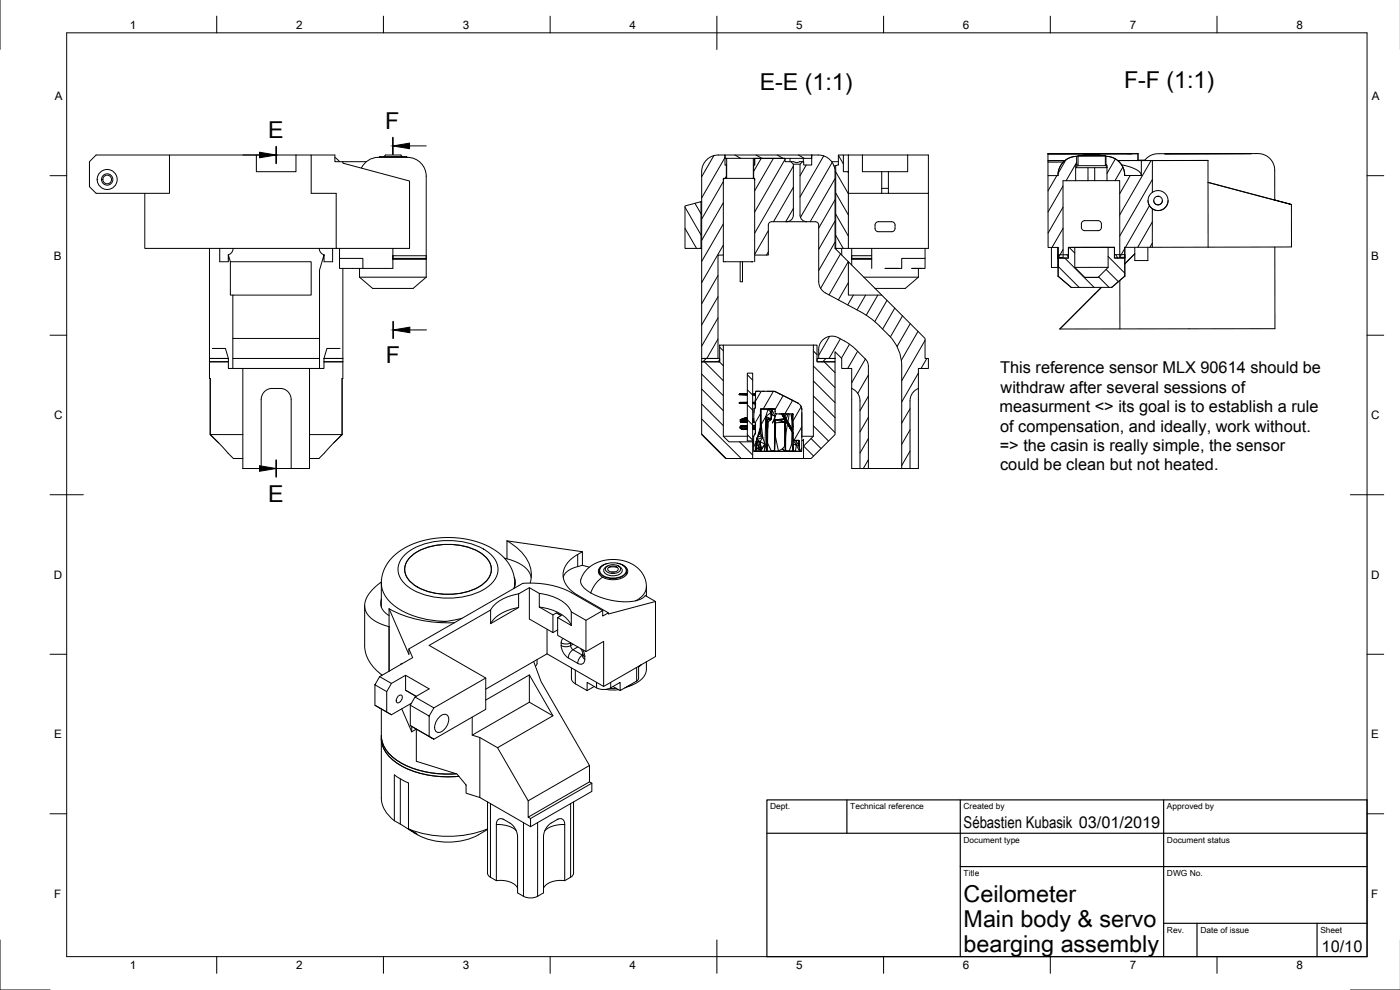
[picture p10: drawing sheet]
<svg xmlns="http://www.w3.org/2000/svg" width="420mm" height="297mm" viewBox="0 0 420 297" stroke-linecap="round" stroke-linejoin="round" font-family="sans-serif">
<!-- layer: Visible -->
<g fill="none" stroke="#000" stroke-width=".3">
<path d="M26.8 48.5l2-2h22.1v11.5h-22.1l-2-2zM43.5 58v16.5h57.4M50.9 46.5h26v5h11.9v-5M76.9 46.5h11.9M88.8 46.5h4.6v11.5h7.5v16.5h22v-20.2l-20-5.3v-.5M93.4 46.5h7.1v2h2.4M100.5 47.2l1.4 1.3M102.9 48.5h7.1M108.4 50.4a5.7 5.7 0 0 1 5.3-3.2h8.5a5.6 5.6 0 0 1 5.7 5.7v30.3M113.9 47.1h8.2M115.2 47l.5-.5h4.6l.5 .5M122.1 47.1l-8.1-.1-.1 .2"/>
<path d="M122.1 47.1v.1M217.1 54v24.5h8.9h-.5M217.6 53.5h-.5v.5M217.6 53.5h8.4M217.6 53.5l-.5 .5M218 49.5h.1M218 53.5v-4h-.4v-3a5.9 5.9 0 0 0-6.3 2.5l-.6 1.6-.1 .9v56.1h4.9v-31.1h1.6M218.1 47.5h-.5v-1h26v1h-17.5M218.1 47.5h8M218.1 47.5v6M226 53.5l.5 .5M226 53.5h.1"/>
<path d="M226.1 47.5v6M226.2 49.5h-.1M226.2 53.5h-.1M226.5 47.5v2M226.5 54v-.5h-.3v-4h.3v-2h9.1v1h1.7l.8 .8v15.2a2 2 0 0 1-2 2M226.5 54v24.5M237.1 47.5v1M238.1 49.3h2M240.8 48.5l-1.7 .3-1.8-.3M241.1 47.5v1M250.8 49.7l-.5 .1M251.6 48.5h-2"/>
<path d="M251.6 46.5h1.5v5h1.5v23h-3.8v-24.8l.8-.2zM253.1 46.5h1.5M254.6 46.5h4.2M254.6 46.5v5M258.8 46.5v5h5.8M258.8 46.5h13.6M264.6 58h2M264.6 56.5h2M266.6 51.5h-2v6.5h-10M272.4 46.5h6.2v11.5h-12v-6.5M272.4 46.5v5h-5.8M278.6 58v16.5h-24"/>
<path d="M314.5 46.2v2h5.1h-5.1M314.5 48.2v.4h4.6M314.5 48.6v4.1M317.5 52.7h-3v21.5h3l.1 3.2M323.1 46.9l-2.1 .5-1.9 1.2-1.2 1.8-.4 2.3M323.1 46.9v2.6h-.3v4.7h-3.8l.1 23h-1.5M323.2 46.9l-2.2 .5-1.9 1.3-1.2 1.8-.4 2.2M323.5 46.9h-.4M323.5 49.5h-.4M323.6 46.7l-.1 3M325.3 46.2h4.6zM325.3 46.2l-.5 .5h5.6"/>
<path d="M326 46.2h3.2zM326.5 50.3v3.9M326.5 54.2h-3.7M328.5 50.3v3.9M328.5 54.2h-2M328.5 54.2h3.7M329.9 46.2l.5 .5M330.4 46.7h1.2h-8h1.2M331.6 46.7l.1 3M331.7 46.9h.2M331.7 46.8h-8.2M331.7 49.5h.2"/>
<path d="M331.7 49.7l.4 .2 .1 .4h-9.1l.1-.4 .3-.2M331.7 49.7h-8.2M331.9 46.9l2.2 .4 1.9 1.3 1.1 1.8 .4 2.3M331.9 46.9l2.2 .4 1.9 1.4 1.2 1.8 .3 2.2M331.9 46.9v2.6h.3v4.7h3.8l.1 23h1.5M332.5 46.1h-18M332.5 46.1h9M332.5 46.1h.1M336.6 49.4l2.4 .6 2 .9 1.2 .9 .3 .8M338.5 46.1l-24 .1M338.5 46.1h1.5zM341.5 46.1v2"/>
<path d="M341.5 46.1v2.1M341.5 46.2h-27M341.5 48.2h-6.1h7.1M341.5 48.1h.1M341.5 48.1h2zM342.5 52.7v-4.5h3.3v9.5M342.5 52.7h-5M343.5 48.2l1.6-1.5 2.2-.6h29.8l2 .2 1.1 .6 1 .8 .7 1 .5 1.1 .2 10.2M345.8 57.7l1.6-.5 1.6 .4 1.1 1 .4 1.7-.4 1.4-1.2 1.2-1.5 .3-1.6-.5M345.8 57.7a3 3 0 0 0 0 5M349.5 46.1h26zM362.5 48.1l.1 26.1"/>
<path d="M362.5 48.1l-16.7 .1M362.5 48.1l-21 .1M362.5 54.7l25.1 6.7zM62.9 74.5v39.1h.2v16.8M65.9 74.5v4h2.6v-2.1l.6 2.1h24.3v10h-23.5v13h26v-20.5l1.4-4.6v2.1h2.5v-4M69.1 78.5v10h.8M69.9 74.5l-.4 1.3-1 .6M95.8 74.5l.4 1.3 1.1 .6M101.9 74.5v6h7M117.9 74.5v6h-9v-3h-7M117.9 76.7h.1M117.9 77.7h.1"/>
<path d="M117.9 76.7h10M117.9 77.7h10zM117.9 77.5h10M205.6 61.8l4.8-1.3v14h-4.8zM210.4 74.5h.2M210.6 60.5h-.2M222.1 78.5v6h.7v-6M236.1 66.5h6M236.1 66.5h-4.5a1 1 0 0 0-1 1v9h-4.1M242.1 66.5h2.6a1 1 0 0 1 1 1v17.1l.6 1.9 1.4 1.4 11.8 6.4 2.7 1.9 1.8 1.6a21.5 21.5 0 0 1 5.2 6.2l1.1 2.8 .3 2v31.8h2.5v-20.7l.3-1.1 .5-1 1.7-1.2M242.1 66.5a2.01 2.01 0 0 1-2-2v-15.2l.7-.8h.4v1h2.4v-3a5.9 5.9 0 0 1 6.3 2.5l.6 1.6 .1 .9v23l4 4v10h10l13 13v6.1h1v3h-3v6M250.8 74.5h-.2"/>
<path d="M252.6 74.5v2M254.6 78.5l10 10M255.6 74.5v5M261.6 74.5v6M261.6 77.7h-6M261.6 77.5h-6M261.6 76.7h-6M262.9 66.8l.7-.3h4a1 1 0 0 1 1 1v1a1 1 0 0 1-1 1h-4a1 1 0 0 1-1-1v-1zM277.6 74.5v6h-4h3M277.6 77.5h-7v3h-5h4M315.5 74.2l.1 6h2M317.4 74.2l.2 3.2"/>
<path d="M317.5 76.4h.1M317.5 76.4h3.2v1h-3.1zM317.6 77.4h.1M317.6 77.2h.1M317.6 77.4h3.1l-.1-3.2h2v6M320.7 76.4h.1M324.8 66.5l.7-.3 4.4 .1 .6 .7v1.5l-.4 .5-.5 .2-4.4-.1-.6-.7v-1.3zM332.6 74.2h-10M334.5 76.4h.1M334.5 76.4v-2.2h-6.9h-6.9v2.2M334.5 76.4h3.1v1h-3.1zM337.6 76.4h.1"/>
<path d="M337.6 77.4h.1M337.6 77.2h.1M340.6 76.1l-3 3.1 1-1.1M344.5 74.2v4h-1.6h-2.3v-4M345.8 62.7v11.5h-8.2v8.7M348.8 60.2l-.3 .8-.9 .5-1-.4-.4-.9M350.6 60.2a3 3 0 0 1-3 3 3 3 0 0 1-3.1-3M362.6 74.2h-16.8M382.6 74.1v24.5l-64.5 .1 10.5-10.5M387.6 61.4v12.7l-25 .1M102.9 80.5v33.1h-.2v16.8M107.9 83.2h20"/>
<path d="M107.9 83.2l3.9 3.3h12.2l3.9-3.3M107.9 80.5v2.7M259.2 83.2h16.4M275.6 83.2l-3.9 3.3h-9.1M275.6 80.5v2.7M317.6 80.2v-2.8v5.5M317.6 80.2v2.7M317.6 82.9h.1M317.6 82.9l3.9 3.3M321.5 86.2h.1M322.6 80.2l3 3M329.6 83.2h-4"/>
<path d="M330.5 86.2l-1.9 2M330.5 86.2l-12.4 12.5M332.6 80.2l-3 3M332.6 80.2v-6h1.9v3.2h3.1v5.5M332.6 80.2h-10M333.6 86.2h-12.1M333.6 86.2h.1M336.1 84.1v14.6M337.6 82.9l-4 3.3M337.6 82.8h.1M62.9 108.6h5.6M62.9 107.6h5.6"/>
<path d="M63.7 104.5h4l.8 3.1v3h1.4M69.9 101.5v9.1M69.9 107.6h26M72.9 110.6v30h5.5v-21.1l.3-1.1 .8-1 1-.6 1.1-.2h2.8l1 .2 1.2 1 .7 1.4 .1 21.4M92.9 110.6v30h-5.5M95.9 101.5v9.1h-26M97.2 108.6h5.7M97.2 107.6h5.7M102.1 104.5h-4l-.9 3.1v3h-1.3M210.6 107.6h5.4v1h-5.4zM210.6 108.6h5.4v-5.1h1.1v27.4l1.7 1.7h7.1v5h-8.1l-7.2-7.2zM217.1 103.5h27"/>
<path d="M221.8 118.3l2.5 .2M224.3 112h1.6v20.3h-1.6zM224.3 118.2l-2.5 .1 2.5 .1-.4 .1h-2M225.9 118.5h.8h-.3M226.7 118.1l-.8 .1 .8-.1-.2 .4-.6-.1h.7h-.7M226.7 118.9v.3M226.7 119.1v.2M226.8 117.9l-.1 1.3M226.8 117.4h5.7l7.1 3.6 .6 .7 .4 1.2v12.4l-.7 .1v-3.2l-1.9-.1v-2.6l-.2-.2 .2-.6-.1-4.5h-4.9l-.4-.2v-1.3h-4.3l-.1 .2v5.5l-1.3 4.5a3.6 3.6 0 0 1-.4 2.5l-.3-.1v-4l.3-.9a1.33 1.33 0 0 0 .2-1.5l.1-1.8-.1-.3-.4-.1-.1-1.6 .1-2.6h.4zM226.8 117.8v.1M226.8 117.8l-.2 .3M226.8 117.8l-.1 .3"/>
<path d="M228 117.4h-1.1M229.4 117.4h-.6M230.2 117.4h2.3l1.5 .8-.2-.1M232.5 117.4h.1M234 118.2l3.6 1.8-.2-.1M237.6 120l2 1M237.6 120h.1M244.1 103.5h1.1v5.1h5.4v21.8l-7.2 7.2h-2.2v-3.8l2.9-2.9zM245.2 107.6h5.4v1h-5.4zM255.6 116.6v24h2.5M255.6 116.6l1 .5 .7 .8 .8 2v20.7h2.5M255.6 116.6v-6h-3v-3l-2-2.1v2.1h-4.9l.2-4 .8-1.3 1.2-1 1.3-.4h1.3l3.4 1.7 3 2.3 2.8 2.8 .8 1.2 .1 31.7"/>
<path d="M275.6 116.6v24h-2.5M63.1 130.4l2.5 2.5M63.1 130.4l6.9 7.2h2.9M63.1 130.4h9.8M92.9 130.4h9.8M102.7 130.4l-7 7.2h-2.8M102.7 130.4l-2.6 2.5M217.1 130.9h7.2M221.8 120.9l.2 .2M222 120.8l2.3 .1-1.4 .2zM222.1 128.3l.3 .3h-.2zM222.1 128.3l.1 .3 .6 .2-.4-.2 .4 .2h1.5h-1.4l-.3-.4-.2 .2"/>
<path d="M222.1 128.3l.5 .1M222.2 126.4l.1 .2M222.2 126.4l.1 .3 2-.1M222.2 125.9l.1 .7M222.2 125.9v.5M222.2 126l.3 .2-.2 .3zM222.2 127.9l-.1 .4M222.2 127.9h.5l-.1 .5M222.2 127.9l-.1 .4zM222.3 120.8h-.4M222.5 127.7l-.3 .2M222.5 127.7h.1l-.4 .2"/>
<path d="M222.5 126.2l.7 .2-.9 .1M222.5 126.2l1-.2-.9 .7-.3-.2M222.6 127.7l.1 .2h1.6M222.6 128.4l1.7 .1M222.7 127.9l1.6 .3M222.7 121l-.7 .1h.9M222.9 125.6l1.1-.2-.5 .3zM222.9 125.6l1.1-.3-1.8 .6M222.9 125.6l-.7 .4 1.3-.3-1 .5M222.9 125.6l-.7 .3M223.5 120.7h-1.4l.5 .1M223.5 126l.6-.3v.5z"/>
<path d="M223.8 120.7h.5M224 121.1h.3M224.2 125.7h.1M224.2 125.6l-.2-.2 .1 .3h-.6v.3M224.3 120.7l-2.5 .2 2.5 .2M224.3 125.7h-.2l.2 .1M224.3 128.6l-1.4 .2h1.4M224.3 125.6l-.1 .1M224.3 126.7h-1.7h1.7M224.3 126.2h-.2l.2 .1M224.3 126.2l-1.1 .2 1.1 .1M224.3 127.7h-1.7l1.7 .2"/>
<path d="M224.3 128.3l-1.7 .1M225.9 130.9h.3M225.9 121.1h.8h-.8M225.9 128.3l.8-.1-.1 .3-.7-.1M225.9 127.8h.7h-.7M225.9 120.7h.7l-.1 .1h-.6M225.9 121l.6-.2 .2 .3M225.9 132.6h.3M225.9 137.6h15.3M225.9 125.7l.3 .1M225.9 128.8h.8M225.9 128.1l.8 .1"/>
<path d="M225.9 126.1l.4 .1M225.9 126.4l.4 .1M225.9 126.6l.5 .1M225.9 120.9l.6-.1 .3 .5M226.2 133v.1M226.2 133.1v.1M226.2 135.4h1M226.2 125.6h-.3M226.2 125.8l-.3 .1M226.3 126.2l-.4 .1M226.3 126.7l.3 .1M226.3 122.5v1.4"/>
<path d="M226.4 122.5h-.1M226.4 126.7h-.5h.6M226.5 130.4l-.1 .1M226.5 130.4h.1M226.6 135.4h.9h-.3M226.6 128.5l.1 .3M226.6 128.5l-.7 .1M226.6 127.7h-.7M226.7 126.8h.1M226.7 120.2l.1 1.1M226.7 128.9v1l-.2 .5M226.7 121.1v1.3"/>
<path d="M226.7 121.1v.7M226.7 128.8v-.6v.7M226.7 126.8v.1M226.7 126.9h.1M226.7 126.9v1.3M226.7 129.4l-.1 .7M226.7 135.2l-.2 .2M226.7 127v1.2M226.8 121.3l-.1-.2v.7M226.8 121.3l-.1 .2M226.9 133.2l-.1 1.3M226.9 133.1v1.5l-.3 .7"/>
<path d="M226.9 133l.5-.5 .7 .1-.4 1.6-.3-1.7-.3 .6zM227.1 133.1l.6 1.1-.8 .4zM227.2 131.6l.1-.4-.4 1.2M227.4 131l-.4 1.4 .3-1.2-.1 .7 .9 .6-1.1-.1M227.4 132.5h-.4l-.1 .4M227.6 130.9l-.4 1 1.7-.6M227.7 134.2l-.2 1.2-.8-.2zM227.7 130l-.1 .4M227.8 130.1l-.2 .8 1.3 .4M227.8 129.9l.2-.1 .1 .2zM228 129l.2-.1-.2 .9v-.7M228 132.6l-1-.1 1.2 .1v2.8l-.5-1.2 .5-.1v-1.5"/>
<path d="M228.1 128.5l-.8 2.7 .1-.2M228.2 135.4h-1M228.2 135.4h-.7M228.2 133l.3 1.6-.2 .8 .2-.8-.3-1.2M228.2 125.3v3.6v-.5M228.2 134.1v1.3M228.2 122.9l.2-.1-.1 7.2-.1-1.1 .1 1.1-.3-.2M228.3 135.4h1.8h-2.9M228.3 130l-.5 .1 1.1 1.2M228.3 130h-.5M228.3 122.7l.1 .1M228.4 122.8h2.1l-.7 2.2-1.3 2.4z"/>
<path d="M228.5 127.4l.4 3.9-.6-1.3zM228.5 127.4l-.3 .7M229.6 133.3l-.7-2-.8 1.2 1.5 .8-1.1 1.3M229.6 133.3l-.2 2.1h-1.1zM229.8 125l1.6-1.3v2zM230.1 122.7l-1.7 .1M230.1 135.4h.1M230.1 135.4v-4.6v4.6M230.2 122.7l.3 .1M230.3 126l.3-.2 .7 .2zM230.3 126l.3 .5-.2 1.7zM230.3 126l-.2 4.1"/>
<path d="M230.3 125.8l-.2 .2 .2-.2M230.4 133l-.2 2.4 1.3-.1M230.5 122.7h.9l-.9 .1 .9 .9v-1M230.6 125.8h.3M230.7 125.7l-.9-.7-.2 8.3 .5 2.1h-.7h.7M230.7 125.7l-.6 .2-.3-.9 .3 5.8v-4.9M230.7 125.7l.2 .1M230.9 122.7h.8M231.4 125.7l-.5 .1M231.4 125.7h.1M231.4 125.7h-.7h.7M231.5 124.3l-.1 1.4"/>
<path d="M231.5 124.3l-.1 .4M231.5 124.3l.1-1.5-.1 1.6 .2 .1-.3 1.2-.8 .8M231.5 135.3l-1.1-2.3v-4.8l-.3 1.9 .3 2.9-.3 .9 .1 1.5h1.3h-1.4M231.5 135.3l4 .1M231.5 122.7v1.6M231.5 122.7l.1 .1M231.6 122.8l1 2.1-.9-.4zM231.9 122.7h-.4h.9M232.4 135.1l-.9 .3 2.1-.1M232.6 126l-.1 9.4 .3-8.5-.2-.9h1.6l1.3 .7v7.2l-.7 .7-1.2 .7-.9-4.3M232.6 126l2.9 .7-2.7 .2-.1 4.1M232.6 123.3v.2"/>
<path d="M232.6 122.7l-1 .1h1M232.6 123.4h.1M232.6 124.9l-.8 2 .6-.9v9.1l-.9 .2M232.6 125.9l-.2 .1 .1 2.3 .1-2.3M232.7 124.1l.3 .1M232.7 131l-.2 4.4 1.1-.1M233 124.2l-.6 1.8 2.6-.3M233.5 125.9l.7 .1M233.6 135.3l1.9 .1M233.8 124.2h.7M234.4 125.8l-.2 .2M234.5 124.2l.4 .4z"/>
<path d="M234.6 124.2l.2 .3M234.6 125.8h.5M234.7 124.2l.5 .3-.3 .1zM234.8 124.5l.5 1-.4-.9M235 124.2l1.2 2.1-.5-1M235 124.2h-.5M235 124.8l-.2-.2 .5 .9-.1-.6M235 124.9h.1M235 124.2h.1M235 124.2l.1 .1M235.1 124.3l.8 1.5M235.1 124.3l.5 1"/>
<path d="M235.1 124.4l.2 .3M235.2 124.5v.4l-.3-.3M235.2 124.5l1.7 2.9M235.2 124.9l1.1 1.4v.5l-.3-.6 .3 .1-.7-.7 .2 .5 .2 .1zM235.2 125.9l-1 .1M235.2 125.4l-.2 .3 .7 .4M235.3 125.5l1 1.6zM235.5 135.4l-.7-.8 1 .7-.3 .1h1.5M235.5 126l.2 3.9M235.6 126l.1 3.9M235.6 125.3h.1M235.7 129.9l-.2 4 .3 1.4"/>
<path d="M235.7 126.2l.1 9.1 2.3 .1-2.3-.1zM235.7 126.2v6.1M236 126.2l.3 .9v-.3M236.1 124.2h-1.1M236.1 124.2l-.6 .8M236.3 126.3l1.6 2.7-.4-.2 .1 .4M236.3 126.8l.6 .6zM236.3 126.3l1.2 2.1M236.3 127.2l-.5 3.1v5l1 .1 .9-2.3v-3.6M236.4 126.6l1.1 2.2-.4-.3 .1-.5 .4 .6-.1 .2M236.6 124.2l-.7 1.5M236.7 127.8l.4 .7-.3-.5"/>
<path d="M236.7 124.2h-1.7M236.8 127.2l.7 1.3-.2-.3M236.8 128l-.5-.9 1 1.8-.4-.8M236.9 127.4l-.1 .6-.5-.9 .5 .9M236.9 127.4l.3 .6h-.4M236.9 124.2l-.5 2.4M237.1 128.5l.5 .7M237.2 128.5l.4 .9M237.2 128.7h.1M237.3 128.7l.7 1.3v-.5M237.3 128.9l.4 .7M237.4 124.2l.3 1.7v-1.7"/>
<path d="M237.6 129.2l.2 .4 .1-.1M237.8 124.2l.2 .3M237.8 124.2l.2 3.8M237.8 124.2l.2 .1zM237.9 129.8l-.2 3.3 .3 2.1-1.2 .2M237.9 128.9v.1M238 129.2l-.1-.2-.3 .2 .2 .1M238 128.2l-.3-2.3v2.8M238 130h.1M238 130.3l.1 5.1h2.1M238 127.8l-.1 1.2M238 132.1h.2"/>
<path d="M238.1 132.1l-.1 3.2M238.2 132.1h.2M238.9 132.2h.8v1.4zM239.7 132.1h-1M239.9 132.2h-.2l.2 2.1-.2-.7M239.9 135l-.2-1.4h-.7l-.3 1.8h1.3M239.9 135.3l-.9-1.7-.1-1.4-.8-.1 .9 1.5-1-.3 .1 2 1 .1h-1M239.9 135.4h.1M240 135.4h.2M240.2 135.4h.1M240.2 121.7l.3 .3M240.4 135.4h.1"/>
<path d="M240.6 135.4h-.2M240.6 122.4v.5M240.6 123.8v7.4M240.6 132.3l.6-.4v1.9M244.1 130.9h-3.5M78.4 140.6h9M260.6 140.6h10M114.4 179.8a4.1 4.1 0 0 0 2.4 4.9M114.4 174.6l-2.6 2.3-1.8 2.5a5.1 5.1 0 0 0 2.8 7.1l4 1.5M123.3 167a18.8 18.8 0 0 1 16.7-2.9 9.8 9.8 0 0 1 7.3 5.4 5.8 5.8 0 0 1-3.6 6.6 20 20 0 0 1-19.5-.7 5.1 5.1 0 0 1-.9-8.4zM151.4 167.5l.7 .2M152.1 162.3l22.7 3.2a9.6 9.6 0 0 0-5.7 6 7 7 0 0 0 4.3 7.1l9.2 5.3-1.7 .9v-1.6"/>
<path d="M152.1 167.7l3.3 1.1 2.2 1.5a5.1 5.1 0 0 1 1.8 3M152.1 162.3v5.4M152.2 162.3a12.5 12.5 0 0 1 7.3 10.5l-.4 2.1M154.3 173.2a3.8 3.8 0 0 1-.1 3.4M154.5 175.9l-.3-3.3-1.3-3.1-2.1-2.6-3.1-2.3-3.7-1.8-4.5-1.1-4.8-.4-4.8 .3-4.2 1-3.8 1.6-3 2-2.3 2.3-1.3 2.3-.7 2.4-.2 8.9M155.6 178.2v4.1M155.6 178.2a11.5 11.5 0 0 0-8.4 4.8M158.9 176.3v9.4l7 4.1v-5.3M161.9 178l-3-1.7-3.3 1.9M161.9 178v4.1M161.9 178a12.3 12.3 0 0 1 9.2 4.8l.4 .8M174.8 165.5v4.1"/>
<path d="M176.9 170.2l-2.1-.6-2.7 .8-2.1 1.3-1 1.5M179.9 171.2v1.1M180.6 169.9a5.6 5.6 0 0 1 7.1 .5 1.94 1.94 0 0 1-1.5 2.7 5.6 5.6 0 0 1-6-1.2 1.5 1.5 0 0 1 .4-2zM181.1 169.5a1.78 1.78 0 0 0-1.2 1.7 1.78 1.78 0 0 0 1.2 1.7 5.7 5.7 0 0 0 6.7-.9 1.8 1.8 0 0 0-1-2.5M182 170.1a3.1 3.1 0 0 1 4.2 .3 1.44 1.44 0 0 1-1.7 1.6h-1.1a1.31 1.31 0 0 1-1.4-.5 1.31 1.31 0 0 1 0-1.4zM182.3 169.8a1.36 1.36 0 0 0-1.1 1.4 1.36 1.36 0 0 0 1.3 1.3 3.7 3.7 0 0 0 4.2-.9 1.36 1.36 0 0 0-1.1-1.8M182.5 170.3a2.08 2.08 0 0 1 3 .3 1.78 1.78 0 0 1-3 .6zM182.6 170.3l1.4-.2 1.4 .2M183.5 171.6h.9M185.2 169l1.4 .4 1.1 .6 .6 .8 .1 .9-.5 .9-.9 .6-1.2 .5-1.5 .2-1.5-.1-1.3-.3-1.1-.7-.7-.8-.1-.8 .5-.9 .8-.7 1.4-.5M188.1 171.2v1.2M194 178.9l-.1-4-.4-1.4-.7-1.4-1-1.3-1.4-1.1-1.6-.9-1.8-.6-2.1-.3h-1.9l-2.1 .3-1.8 .6-1.6 .9-1.4 1.2-1.1 1.5-.7 1.6 .3 1.5 1.4 1.5 2.4 1.5 3 1.1 3.9 .8 3.6 .1 3-.6 1.1-.6 .7-.6 3 1.8"/>
<path d="M109.4 181.7v12a11.3 11.3 0 0 0 5.3 8.9M116.8 188v13.4M116.8 182.7a37.2 37.2 0 0 0 19.6 4.1M116.8 182.7l5.9 13.6v-1.6l34.2-19.7a26.6 26.6 0 0 1 14.7 2.9l9.3 5.3-5 2.9M116.8 182.7v5.3M120.6 199.2l-.3 .2M122.7 194.7l1.1 2.6-9.9 5.7M138.7 185.5l-7.5 1.3M147.2 187.1v-4.1l-18.4 10.6 17 9.8v9.4l-15.6 9M155.6 182.3l-8.4 4.8M155.6 182.3a11.5 11.5 0 0 0-8.4 4.8M160.2 198.5l2.2 6.1 14.5 25.1-18.4 10.6-9.2-16 16.6-9.5-7-12.3-13.1 7.5"/>
<path d="M161.2 197.9l-.1 1.4-.4 .5M161.9 182.1l4 2.4 1.1-.6 1.4 .8-1 .6 4.1 2.4M161.9 182.1a12.3 12.3 0 0 1 9.2 4.8l.4 .8M164.2 188.8v7.4M164.2 196.2l-18.4 10.6M167 183.9l1.4 .8M167.4 189l-1.5 .8M171.5 183.6l4.4 2.5v9.4l-8.5-4.9v-5.3M171.5 183.6v4.1M174.2 194.5l.6 1.2 .1 1.4M175.9 195.5l5.3-3v13.5M182.6 183.9v.3l14.1-3.7v16.5l-15.5 9-17-9.8"/>
<path d="M191.6 199.9l-.1 4.1-5.4 3.2v-2.5l-2.8 1.7-1.8 .5-1.9-.3-3.4-1.9v2.5l-3.5-2M192.4 199.5l-.7 .6M194 198.6a6 6 0 0 1-4.9 7.1l-1 .3M112.5 205.5v6.1l3.6 2v-6.1M112.5 211.6l5 2.9M113.9 203l3.6 2.1-1.4 2.4-3.6-2zM114.4 212.7v26.7a8.7 8.7 0 0 0 3.9 6.8M114.4 202.4v.3M117.5 205.1l4.2-2.5v4.5l3.2 1.8M119.5 208.9a.67 .67 0 0 1 1.2-.1 1.6 1.6 0 0 1-1.5 2 1.47 1.47 0 0 1 .3-1.9zM120.6 212.7l3 6.9M121.7 207.1l3.2 1.8"/>
<path d="M121.7 202.6l7.1 4.1-4.3 2.4M123.1 217.7l7.1 4.1-1.4-.8M123.1 211.6l5.7 3.2v6.2l-5.7-3.3zM123.1 211.6l1.4-2.5 5.7 3.3-1.4 2.4M123.5 211l-6 3.5-1.4-.9M123.6 218v1.6M125 218.8l-1.4 .8M131.6 215.4a1.81 1.81 0 0 1 2.8-.7 3.9 3.9 0 0 1-2.9 5.1 1.81 1.81 0 0 1-.8-2.7zM141.7 215.2v5.4l2.3 .7v18l-4.1-1.3v-2.5l-2.8-3.3-12.2-3.8M145.8 203.4l-15.6 9M158.9 202.5v8.2M165.9 214.8l-7-4.1-17.2 9.9"/>
<path d="M171.5 200.4v3.5l.4 .7 .8 .6M178.3 206l-2.1 1.2M181.9 206.8l1.8 .2 1.9-.1M183 206.5h2M184 206l2.1 1.2M189.7 205.5l-2.2 .9M114.4 221.6a10 10 0 0 0 5.9 8.1 30.5 30.5 0 0 0 17.4 3.2M114.4 220.7a9.9 9.9 0 0 0 5.7 8.1 30 30 0 0 0 16.8 3.4M120.1 233.7v13.6M139.9 235.5h.1M144 239.3l15.2 8.7v-2.4M144 221.3l5.3 3"/>
<path d="M176.9 229.7v4.9M177.6 235v2.4l-18.4 10.6M118.3 246.3l6.8 3.9-2.5-1.5M118.3 246.3v-13.8l1.7 1.1 2.6 1.3v13.8M122.6 248.7a32.5 32.5 0 0 0 23.7 0M146.3 240.6v21.4l.5 1 2.2 1.2M146.3 248.9l-2.7 1.6a20 20 0 0 1-19.4-.7M150.9 245.8h.2M158.5 240.3v4.9l18.4-10.6 .7 .4-18.4 10.6-.7-.4M167.5 245.8l-.2 .1M172.1 240.6v21.4l-.5 1-2.1 1.2M149 264.2v-17.1l.4-1.1 1-.4 .8 .3 2.5 1.6 .9 1.2 .6 1.5 .1 17.7a5.7 5.7 0 0 0 5.5 1.3l2.3-1.3v-16.9l.2-1.2 .7-1.4 .9-1.1 3.1-1.7 1.1 .4 .4 1.2v17"/>
<path d="M149 264.2a6.3 6.3 0 0 1 6.3 2.3M169.5 264.2a6.3 6.3 0 0 0-6.4 2.3"/>
<circle cx="32.2" cy="53.9" r="1.3"/>
<circle cx="32.2" cy="53.9" r="1.7"/>
<circle cx="32.2" cy="53.9" r="3"/>
<circle cx="347.5" cy="60.2" r="1.3"/>
</g>
<!-- layer: Visible Narrow -->
<g fill="none" stroke="#000" stroke-width=".3">
<path d="M114.4 174.9a9.9 9.9 0 0 0 5.7 8.1 28.4 28.4 0 0 0 13.8 3.4M121.7 166.3a21.5 21.5 0 0 1 18-3.6 13.7 13.7 0 0 1 9 5.3 5.6 5.6 0 0 1-1.5 7.4 21.5 21.5 0 0 1-18 3.5 13.7 13.7 0 0 1-8.9-5.3 5.6 5.6 0 0 1 1.4-7.3zM154.5 174.9l-.2 1.5M173.4 166.4v3.6M180.9 173.2l-2.1 1.9-1.5 2.8M194 176l-.2 1.2-.7 1.2-1 1-1.3 .9M116.8 188v13.4M168.4 192.9v.8M168.4 192.9l1.4 .3 1.5-.3M168.4 193.7l1.4 .4 1.5-.4 .2 .7 .5 .5M168.4 193.7l.5 1.8 .7 1.1 .9 .8M169 191.6l-.4 .5-.2 .8"/>
<path d="M170.5 197.4l2.9 1.6M171.3 192.9h.1M171.3 192.9v.8l.7-.4M172 194.9l2.8 1.7M172 194.9l-1 1.1-.5 1.4M173.4 194.1l-1.4 .8M174.8 196.6l-1 1-.4 1.4M174.8 196.6h.1M174.9 196.2l.6 .8M174.9 197l.6 .8M174.9 196.5l-.1 .1M174.9 195l.6 2"/>
<path d="M175.5 197v.8M175.5 197.8a1.29 1.29 0 0 1-.6 1.4 1.29 1.29 0 0 1-1.5-.2M124.9 218.8v9.6M172.7 201.1v4.1M179 204.7v1.7M183.3 204.7v1.7M191.1 200.3v4.1M147.2 241.1v22.1M149 247.4l3.4 .4 1.4 .6 1.1 .8M157.1 246.8v22.1M161.3 246.8v22.1M169.5 247.4l-3.6 .5-1.3 .5-1.1 .8"/>
<path d="M171.3 241.1v22.1"/>
</g>
<!-- layer: Border -->
<g fill="none" stroke="#000" stroke-width=".3">
<path d="M0 -.1v15M20 9.9h390.3v277.1h-390.3zM65 4.8v5.1M115.1 4.8v5.1M165.1 4.8v5.1M215.1 4.8v10.1M265.2 4.8v5.1M315.2 4.8v5.1M365.2 4.8v5.1M15 52.7h5M410.3 52.7h5M15 100.6h5"/>
<path d="M410.3 100.6h5M15 148.4h10M405.3 148.4h10M15 196.3h5M410.3 196.3h5M15 244.2h5M410.3 244.2h5M0 282v15h15M65 287v5M115.1 287v5M165.1 287v5M215.1 282v10"/>
<path d="M265.2 287v5M315.2 287v5M365.2 287v5M405.3 297h14.9"/>
</g>
<!-- layer: TitleBlock -->
<path d="M230.2 240h180.1v47h-180.1zM230.2 250h180.1M254.2 240v10M288.2 240v47M349.2 240v47M288.2 260h122.1M349.2 277h61.1M359.2 277v10M395.3 277v10" fill="none" stroke="#000" stroke-width=".35"/>
<!-- layer: Hatching -->
<g fill="none" stroke="#000" stroke-width=".3">
<path d="M214.2 46.7l-3.6 6.3M217.1 54.5l-6.5 11.2M217.6 47.3l-7 12.1M218 52.9l-.4 .6M220.6 46.5l1.7 1M226.9 46.5l1.7 1M228.4 47.5l-2.2 3.9M232.1 47.5l-5.6 9.7M233.3 46.5l1.7 1M235.6 47.8l-9.1 15.8M238.1 49.9l-11.6 20.1M238.1 56.2l-6 10.3"/>
<path d="M239.6 46.5l1.7 1M242 49.5l-1.9 3.2M243.7 46.5l-.1 .2M247.2 46.8l-7.1 12.3M249.8 48.7l-9.6 16.5M250.6 53.6l-7.5 12.9M250.6 60l-4.9 8.5M250.8 57.9l3.8 6.6M250.8 51.5l3.8 6.6M251.6 46.6l1.5 2.6M254.5 51.5l.1 .3M317.2 52.7l-2.7 4.6"/>
<path d="M319 55.8l-4.5 7.8M319.9 48l-2.4 4M323.1 48.7l-3.1 5.5M334.7 47.7l-2.5 4.3M337 50.1l-2.4 4.1M339.2 52.7l-3.2 5.4M345.4 48.2l-9.4 16.3M345.8 53.9l-9.7 16.9M205.6 68.5l3.4 6M205.6 62.2l4.8 8.3M208.6 61l1.8 3.1M217.1 60.8l-6.5 11.3"/>
<path d="M217.1 67.2l-6.5 11.3M217.1 73.5l-6.5 11.3M230.6 69.2l-4.1 7.1M230.6 75.6l-.6 .9M238.1 62.6l-2.3 3.9M250.6 66.3l-4.9 8.5M250.6 72.7l-4.9 8.5M250.8 70.6l2.3 3.9M250.8 64.3l3.8 6.5M252.2 76.2l-5.9 10.3M254.6 78.5l-5.8 10M317.6 79.9l6.3 6.3"/>
<path d="M319 62.2l-4.5 7.8M319 68.5l-3.3 5.7M319 74.8l-1.3 2.4M319.6 77.4l8.8 8.8M320.2 76.4l.5 .8M320.9 74.2l1.7 1.7M332.6 76.9l5 5.1M334.3 74.2l.2 .2M334.9 76.4l.5 1M337.5 77.4l.1 .1M337.6 74.6l-1.5 2.6M345 61.7l-7.2 12.5"/>
<path d="M345.8 73l-.7 1.2M345.8 66.6l-4.4 7.6M215.5 82.7l-4.9 8.5M215.5 89l-4.9 8.5M215.5 95.4l-4.9 8.5M254.6 84.8l-3 5.2M256.1 88.5l-1.7 3M259.8 88.5l-2.6 4.5M263.5 88.5l-3.5 6.1M266.2 90.1l-3.7 6.4M268.5 92.5l-3.6 6.3M270.9 94.8l-3.7 6.3"/>
<path d="M273.2 97.1l-4 6.9M275.5 99.4l-5 8.7M329.7 83.1l3.2 3.1M332 80.8l3.6 3.7M210.6 116.7l6.5 6.5M210.6 112.2l6.5 6.5M211.4 108.6l5.7 5.6M212 107.6l-1 1M215.5 101.7l-3.4 5.9M215.9 108.6l1.2 1.1M216 104.2l1.1 1.1M216 108l-.6 .6"/>
<path d="M224.3 116.9l1.6 1.7M224.3 112.5l1.6 1.6M228.4 117.4l-1.7 3M232.1 117.4l-3 5.3M235 118.7l-2.4 4.2M244.1 118.8l6.5 6.5M244.1 114.3l6.5 6.5M244.1 109.8l6.5 6.5M244.1 105.3l1.1 1.1M247.3 108.6l3.3 3.2M247.9 107.6l-1 1M249 100.9l-3.3 5.7"/>
<path d="M252.2 101.7l-3.4 5.9M255 103.3l-2.5 4.2M257.4 105.4l-3 5.2M259.7 107.7l-4.1 7.1M260.6 112.5l-3.2 5.5M260.6 118.9l-2.5 4.3M275.6 111.9l-5 8.7M277.6 102.1l-7 12.2M278.2 107.6l-1.8 3M210.6 130.2l7.3 7.4M210.6 125.7l11.8 11.9M210.6 121.2l6.5 6.5"/>
<path d="M221.9 132.6l4 3.9M224.3 130.4l1.6 1.6M224.3 121.4l1.6 1.6M224.3 125.9l1.6 1.6M226.9 132.8l-.7 1.2M228.2 124.2l-1.5 2.6M237.9 120.1l-2.4 4.1M240.4 122l-2.4 4.3M240.6 134.5l-.5 .9M240.6 128.1l-2.3 4M241.2 133.8l3 3M243.4 131.6l3 3"/>
<path d="M244.1 127.8l4.6 4.5M244.1 123.3l6.5 6.5M260.6 125.2l-2.5 4.4M260.6 131.6l-2.5 4.3M260.6 137.9l-1.5 2.7M273.1 122.6l-2.5 4.4M273.1 129l-2.5 4.3M273.1 135.4l-2.5 4.3"/>
</g>
<!-- layer: Annotations -->
<path d="M82.9 44v5M117.9 41.3v5M118 96.5v5M82.9 138.1v5" fill="none" stroke="#000" stroke-width=".5"/>
<path d="M72.9 46.5h5M127.9 43.8h-5M128 99h-5M72.9 140.6h5" fill="none" stroke="#000" stroke-width=".3"/>
<path d="M77.9 45.7l5 .8-5 .8zM117.9 43.8l5-.9v1.7zM118 99l5-.8v1.6zM77.9 139.7l5 .9-5 .8z" fill="#000" stroke="#000" stroke-width=".3"/>
<g font-size="7">
<text x="228" y="26.9">E-E (1:1)</text>
<text x="337.4" y="26.4">F-F (1:1)</text>
<text x="80.5" y="41.5">E</text>
<text x="115.6" y="38.8">F</text>
<text x="115.7" y="109">F</text>
<text x="80.5" y="150.6">E</text>
<text x="289.2" y="270.5">Ceilometer</text>
<text x="289.2" y="278">Main body &amp; servo</text>
<text x="289.2" y="285.5">bearging assembly</text>
</g>
<g font-size="4.9">
<text x="300.2" y="111.9">This reference sensor MLX 90614 should be</text>
<text x="300.3" y="117.8">withdraw after several sessions of</text>
<text x="300" y="123.6">measurment &lt;&gt; its goal is to establish a rule</text>
<text x="300.1" y="129.5">of compensation, and ideally, work without.</text>
<text x="300.1" y="135.3">=&gt; the casin is really simple, the sensor</text>
<text x="300.1" y="141.2">could be clean but not heated.</text>
<text x="289.2" y="248.5">Sébastien Kubasik 03/01/2019</text>
<text x="396.6" y="285.6">10/10</text>
</g>
<g font-size="3.5">
<text x="39" y="8.6">1</text>
<text x="88.9" y="8.6">2</text>
<text x="138.9" y="8.6">3</text>
<text x="188.9" y="8.6">4</text>
<text x="239" y="8.6">5</text>
<text x="288.9" y="8.6">6</text>
<text x="339" y="8.6">7</text>
<text x="389.1" y="8.6">8</text>
<text x="16.4" y="30">A</text>
<text x="411.7" y="30">A</text>
<text x="16.2" y="77.9">B</text>
<text x="411.5" y="77.9">B</text>
<text x="16.3" y="125.8">C</text>
<text x="411.5" y="125.8">C</text>
<text x="16.2" y="173.6">D</text>
<text x="411.5" y="173.6">D</text>
<text x="16.3" y="221.5">E</text>
<text x="411.5" y="221.5">E</text>
<text x="16.3" y="269.4">F</text>
<text x="411.5" y="269.4">F</text>
<text x="39" y="290.8">1</text>
<text x="88.9" y="290.8">2</text>
<text x="138.9" y="290.8">3</text>
<text x="188.9" y="290.8">4</text>
<text x="239" y="290.8">5</text>
<text x="288.9" y="290.8">6</text>
<text x="339" y="290.8">7</text>
<text x="389.1" y="290.8">8</text>
</g>
<g font-size="2.5">
<text x="231.2" y="242.8">Dept.</text>
<text x="255.2" y="242.8">Technical reference</text>
<text x="289.2" y="242.8">Created by</text>
<text x="350.2" y="242.8">Approved by</text>
<text x="289.2" y="252.8">Document type</text>
<text x="350.2" y="252.8">Document status</text>
<text x="289.2" y="262.8">Title</text>
<text x="350.2" y="262.8">DWG No.</text>
<text x="350.2" y="279.8">Rev.</text>
<text x="360.2" y="279.8">Date of issue</text>
<text x="396.3" y="279.8">Sheet</text>
</g>
</svg>
